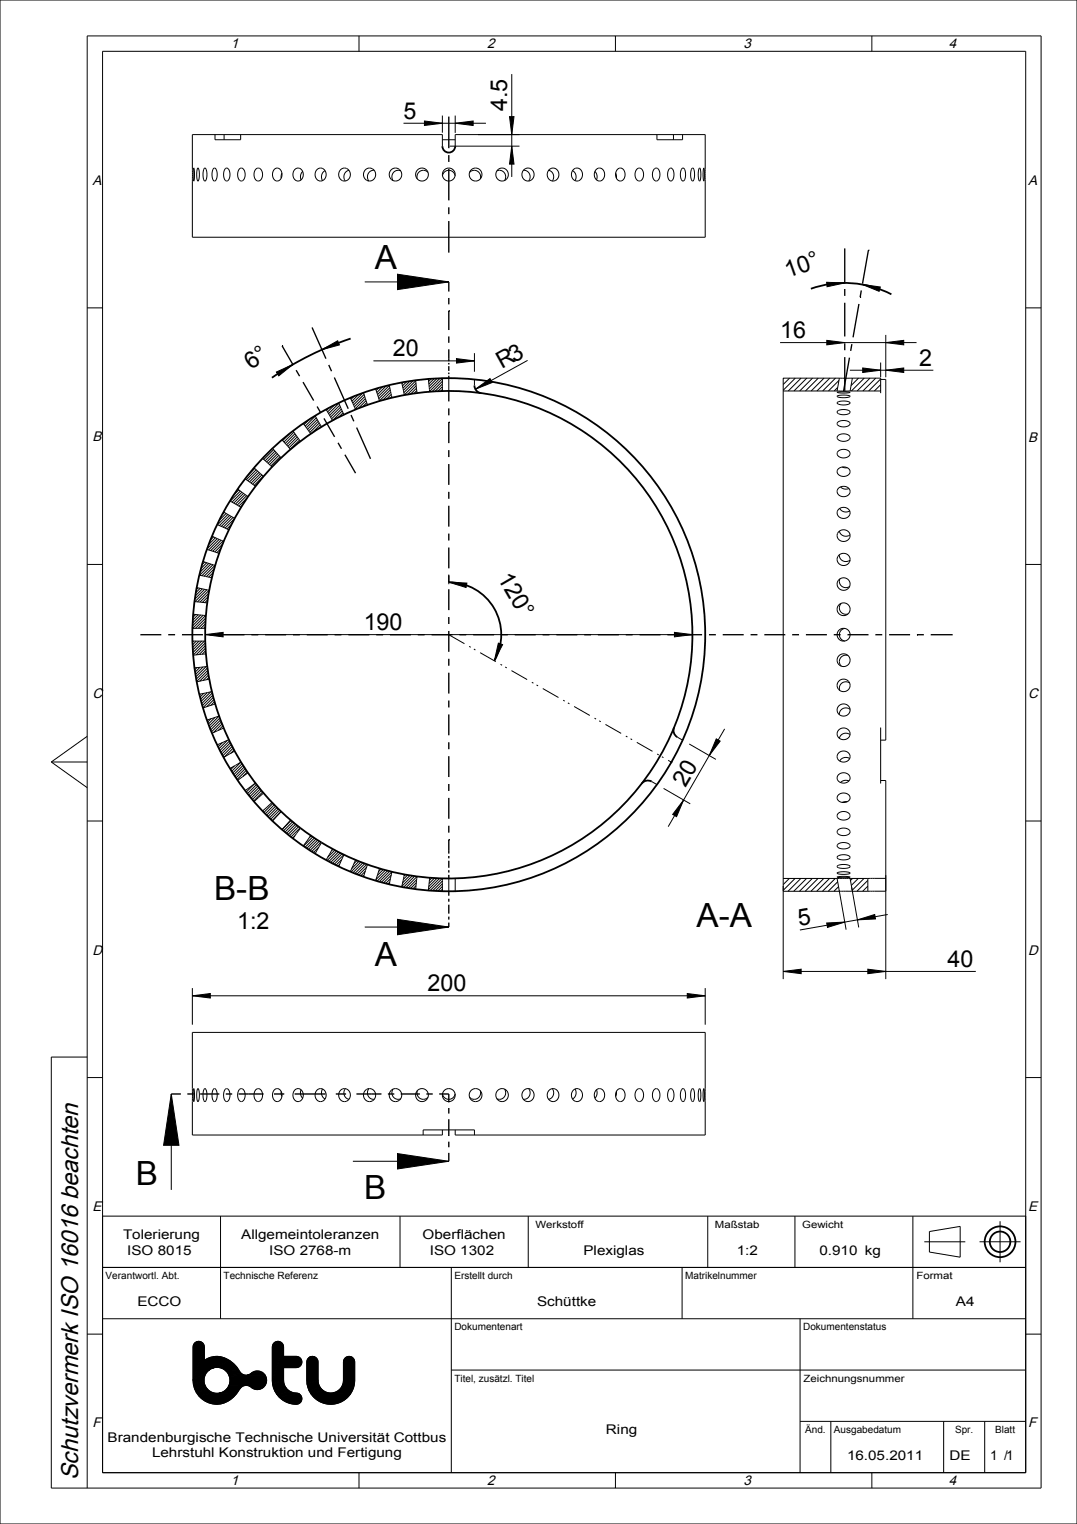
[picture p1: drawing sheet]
<svg xmlns="http://www.w3.org/2000/svg" width="210mm" height="297mm" viewBox="0 0 210 297" stroke-linecap="round" stroke-linejoin="round" font-family="sans-serif">
<g fill="#000">
<path d="M77.5 53.4l10 1.5-10 1.5zM77.5 179.2l10 1.5-10 1.5zM33.4 213.2l1.5 10h-3zM77.5 224.8l10 1.5-10 1.5zM37.9 261.8a1.1 1.1 0 0 1 1.2-.3 1.1 1.1 0 0 1 .7 1l-2.2 6.5v-6.5zM37.6 269l3.3-2.1-.9 1-.2 1.1-2.1 .8zM37.7 269.8l2.1-.8 .2 1.1-2.1 .5zM37.9 270.6l2.1-.5 .5 .6-2.2 .7zM38.3 271.4l2.2-.7 1.1 .7-2.8 .7zM41.2 266.7l3.7-1.5 .7 .6 .9 1.1-2.5 .2a2.53 2.53 0 0 0-2.8-.4zM38.8 272.1l2.8-.7 4.5 .2a4.6 4.6 0 0 1-7.3 .5zM39.8 262.5v2.6a4.2 4.2 0 0 1 5.1 .1l-3.7 1.5-3.6 2.3z"/>
<path d="M44 267.1l2.5-.2 .6 .8-2.5 .2zM44.6 267.9l2.5-.2 .5 .2-2.9 .4zM42.7 271.5l1-.4 .9-1 3.3-.1a1.71 1.71 0 0 0-1.4 1.1l-.4 .5zM44.7 268.3l2.9-.4 4.1 .1a1.82 1.82 0 0 1-.4 2.4 1.82 1.82 0 0 1-2.4-.1l-.9-.3-3.4 .1 .2-.7zM48.9 267.7a1.82 1.82 0 0 1 2.2-.2zM48.2 268l.7-.3 2.2-.2 .6 .5zM53.3 261.8a1.09 1.09 0 0 1 1.8 0zM53.3 261.9l1.8-.1 .2 .7-2.2 6.5v-6.5zM53.2 269.7l2.1-.7 .2 1 .3 .4-2.2 .6zM53.6 271l2.2-.6 1 .9-2.9 .4zM55.3 262.5v1.8h2.5a1.1 1.1 0 0 1 1.1 1.1 1.1 1.1 0 0 1-1.1 1.1h-2.5v2.5l-2.1 .7-.1-.7zM53.9 271.7l2.9-.4 1.6 .4-4 .5z"/>
<path d="M56.4 273.5l2.3-.3-.3 .3a1.49 1.49 0 0 1-1.3 .1zM54.4 272.2l4-.5 .3 .2a1.09 1.09 0 0 1 0 1.3l-2.3 .3a4.7 4.7 0 0 1-2-1.3zM60.3 264.5l.3-.1h.6zM60.3 264.6l.9-.2 .4 .2 .4 .5v3.9l-2.1 .7-.1-4.3 .2-.6zM59.9 269.7l2.1-.7 .2 1 .3 .4-2.2 .6zM60.3 271l2.2-.6 .6 .6-2.5 .6zM60.6 271.6l2.5-.6a2.47 2.47 0 0 0 1.9 .4l3.4 .2a4.7 4.7 0 0 1-7.8 0zM67.4 264.6v-.1a1.09 1.09 0 0 1 1.3 0zM67.4 264.6l1.3-.1 .4 .6 .1 3.9a4.6 4.6 0 0 1-.8 2.6l-3.4-.2a2.48 2.48 0 0 0 2-2.4v-3.6l.2-.6z"/>
</g>
<g fill="none" stroke="#000" stroke-width=".19">
<path d="M0 0h210v297h-210zM20 10h180v277h-180zM70 7v3M120 7v3M170 7v3M37.5 26.2h48.8v2.3M37.8 35.3h.1M37.8 32.7h.1M37.8 32.7l-.1 1.3 .1 1.3M37.8 32.7l.1 1.3-.1 1.3M38.6 35.3h.1M38.6 32.7h.1"/>
<path d="M38.6 32.7a3.5 3.5 0 0 0 0 2.6M38.6 32.7a3.1 3.1 0 0 1 0 2.6M39.8 32.8a.35 .35 0 0 1 .4 .1 .35 .35 0 0 1 .1 .4 1.69 1.69 0 0 1-.4 2 2.77 2.77 0 0 1-.1-2.5zM40 32.7h.1M41.7 32.8a.49 .49 0 0 1 .5 .1 .49 .49 0 0 1 .1 .5v1a.61 .61 0 0 1-.6 .8 2.32 2.32 0 0 1 0-2.4zM41.9 26.2v1h5v-1M43.7 26.2v1M43.9 32.9a.47 .47 0 0 1 .6-.1 .47 .47 0 0 1 .2 .5l.1 .9a.88 .88 0 0 1-.7 1.1 1.88 1.88 0 0 1-.2-2.4zM46.7 32.9a.69 .69 0 0 1 .8 0 .69 .69 0 0 1 .3 .7 1.15 1.15 0 0 1-.9 1.7 1.67 1.67 0 0 1-.2-2.4zM49.9 33a.77 .77 0 0 1 .8-.1 .77 .77 0 0 1 .5 .7 1.1 1.1 0 0 1-1.1 1.6 1.62 1.62 0 0 1-.2-2.2zM53.5 33a.9 .9 0 0 1 1-.1 .9 .9 0 0 1 .5 .9 1.03 1.03 0 0 1-.3 1.1 1.03 1.03 0 0 1-1.1 .2 1.55 1.55 0 0 1-.1-2.1zM55 33.7l-.2 1"/>
<path d="M57.5 33a1.05 1.05 0 0 1 1.3 0 1.05 1.05 0 0 1 .3 1.2 1.02 1.02 0 0 1-1.1 1.1 1.02 1.02 0 0 1-.9-1.3l.1-.6zM59 33.4a1.48 1.48 0 0 0-.3 1.7M61.9 33a1.22 1.22 0 0 1 1.6 .5 1.22 1.22 0 0 1-.5 1.6 1.23 1.23 0 0 1-1.5-.5 1.23 1.23 0 0 1 .4-1.6zM63.4 33.3a1.37 1.37 0 0 0-.5 1.9M66.4 33.1a1.22 1.22 0 0 1 1.9 .6 1.22 1.22 0 0 1-1.3 1.6 1.31 1.31 0 0 1-.6-2.2zM68 33.2a1.3 1.3 0 0 0-.7 2.1M73 33.2a1.27 1.27 0 0 0-1.2 .7 1.27 1.27 0 0 0 .1 1.4M78.1 33.3a1.25 1.25 0 0 0-1.4 .4 1.25 1.25 0 0 0-.1 1.5M83.5 33.6a1.24 1.24 0 0 0-1.6-.2 1.24 1.24 0 0 0-.5 1.5M86.3 27.2h2.5M91.6 33.6a1.25 1.25 0 0 1 1.5-.2 1.25 1.25 0 0 1 .6 1.5M96.9 33.3a1.25 1.25 0 0 1 1.5 .4 1.25 1.25 0 0 1 0 1.5"/>
<path d="M102.1 33.2a1.27 1.27 0 0 1 1.1 .7 1.27 1.27 0 0 1-.1 1.4M107 33.2a1.3 1.3 0 0 1 .7 2.1M107 33.1a1.23 1.23 0 0 1 1.9 .4 1.23 1.23 0 0 1-.7 1.7 1.25 1.25 0 0 1-1.4-.6 1.25 1.25 0 0 1 .2-1.5zM111.6 33.3a1.37 1.37 0 0 1 .5 1.9M111.9 33a1.19 1.19 0 0 1 1.5 .3 1.19 1.19 0 0 1-.1 1.6 1.16 1.16 0 0 1-1.6 0 1.16 1.16 0 0 1-.1-1.6zM116 33.4a1.48 1.48 0 0 1 .3 1.7M116.3 33a1.04 1.04 0 0 1 1.3 0 1.04 1.04 0 0 1 .3 1.2 1.02 1.02 0 0 1-1.1 1.1 1.02 1.02 0 0 1-.9-1.3l.1-.6zM120 33.7l.2 1M120.4 33a.89 .89 0 0 1 1-.1 .89 .89 0 0 1 .5 .9 1.02 1.02 0 0 1-.2 1.1 1.02 1.02 0 0 1-1.2 .2 1.51 1.51 0 0 1-.1-2.1zM124.2 33a.76 .76 0 0 1 .8-.1 .76 .76 0 0 1 .4 .7 1.09 1.09 0 0 1-1 1.6 1.58 1.58 0 0 1-.2-2.2zM127.6 32.9a.68 .68 0 0 1 .8 0 .68 .68 0 0 1 .2 .7l.1 .2a1.09 1.09 0 0 1-.9 1.5 1.63 1.63 0 0 1-.2-2.4zM128.1 26.2v1h5v-1"/>
<path d="M130.5 32.9a.47 .47 0 0 1 .6-.1 .47 .47 0 0 1 .2 .5l.1 .9a.86 .86 0 0 1-.7 1.1 1.81 1.81 0 0 1-.2-2.4zM131.3 26.2v1M133 32.8a.48 .48 0 0 1 .5 .1 .48 .48 0 0 1 .1 .5v1.4a.42 .42 0 0 1-.4 .5 .42 .42 0 0 1-.4-.5l-.1-1.2zM134.9 32.8a.25 .25 0 0 1 .3 0 .25 .25 0 0 1 .1 .3l.1 1.5a.45 .45 0 0 1-.5 .6 2.73 2.73 0 0 1 0-2.4zM135.1 35.3h.1M136.4 32.8a2.9 2.9 0 0 1 0 2.5 3.5 3.5 0 0 1 0-2.5zM136.4 32.7h.1M137.2 32.7l-.1 1.3 .1 1.3M137.2 32.7l.1 1.3-.1 1.3M137.2 32.7h.1M137.2 35.3h.1M137.5 26.2h-48.7v2.3"/>
<path d="M71.1 54.9h16.4M77.5 53.4l10 1.5-10 1.5zM17 60h3M63.6 79.8l1 1.8M64.1 79.5l-.4 .4M65.2 78.9l-1.3 1.4M66.1 78.5l.8 1.9M66.1 78.6l-2 2M66.2 79l-1.9 1.9M66.4 79.3l-1.9 2M66.6 79.7l-2 1.9M68.3 77.5l1 2.3"/>
<path d="M69 77.2l-.6 .6M69.9 76.9l-1.3 1.3M70.7 76.6l-1.9 2M70.9 76.5l.8 2.4M71 76.9l-2.1 2M71.1 77.3l-2 2M71.2 77.7l-1.9 2M71.4 78.1l-1.5 1.5M71.5 78.5l-.8 .8M71.6 78.9v.1M73.2 75.8l.8 2.4M73.9 75.6l-.6 .5"/>
<path d="M74.6 75.4l-1.1 1.1M75.3 75.2l-1.7 1.7M75.9 75.1l.5 2.4M75.9 75.1l-2.2 2.2M76 75.6l-2.1 2.1M76.1 76l-2.1 2.1M76.2 76.4l-1.5 1.6M76.3 76.9l-.9 .9M76.4 77.3l-.3 .3M78.3 74.5l.5 2.5 2.3-2.3M78.7 74.5l-.3 .3M79.3 74.4l-.8 .8"/>
<path d="M79.9 74.3l-1.3 1.3M80.6 74.2l-1.9 1.9M81.1 74.1l.2 2.5M81.1 74.2l-2.3 2.3M81.2 75.2l-1.8 1.7M81.2 75.7l-1.1 1.1M81.3 76.1l-.6 .6M81.3 76.6h.1M83.5 73.9l.3 2.4M83.5 73.9h.1M84.1 73.8l-.5 .5M84.7 73.8l-1.1 1"/>
<path d="M85.2 73.7l-1.5 1.6M85.8 73.7l-2.1 2.1M86.3 74.8l-1.5 1.5M86.3 75.4l-.9 .8M86.3 75.4v.8M86.3 74.3l-2 2M86.3 75.9l-.4 .3M86.3 73.8l-2.5 2.5M86.3 73.7v1.7M87.5 73.7v2.5M92.5 73.9v1.2M152.7 76.2h10.5"/>
<path d="M152.8 73.7l-.1 .1M154 73.7l-1.3 1.2M155.1 73.7l-2.4 2.4M156.2 73.7l-2.5 2.5M157.3 73.7l-2.5 2.5M158.4 73.7l-2.5 2.5M159.6 73.7l-2.5 2.5M160.7 73.7l-2.5 2.5M161.8 73.7l-2.5 2.5M162.9 73.7l-2.5 2.5M163.2 76.2h2.6M163.2 76.5l1.3 .1 1.3-.1"/>
<path d="M163.2 76.5l1.3-.2 1.3 .2M163.2 76.5h.1M163.2 77.2h.1M163.2 77.2a3.5 3.5 0 0 1 2.6 0 2.88 2.88 0 0 1-2.6 0zM163.3 78.4a2.48 2.48 0 0 1 2.5 .1 2.2 2.2 0 0 1-2.6 0zM163.3 75.5l-.6 .7M163.6 74.1l-2.1 2.1M163.7 73.7h2.5M163.7 73.7h-11v100h11M163.7 73.7l-.5 2.5M165.8 78.5h.1M165.8 76.5h.1"/>
<path d="M165.8 76.2h5.9M166.2 73.7h5.5v2.9M166.2 73.7l-.4 2.5M166.3 73.7l-.1 .1M167.4 73.7l-1.5 1.4M168.5 73.7l-2.5 2.5M169.6 73.7l-2.5 2.5M170.8 73.7l-2.5 2.5M171.7 73.9h1v70.3h-1M171.7 75l-1.2 1.2M171.7 76.1l-.1 .1M171.7 73.9l-2.3 2.3"/>
<path d="M200 60h3M43.6 99.8l2.2 1.2M43.8 99.9l-.5 .4M44.8 97.6l1.1 .6M45.9 98.2l1.1 .7M46.3 95.3l2.1 1.5M46.6 95.5l-1 1M46.9 95.7l-2 2M47.2 95.9l-2 2M47.2 98.5l-.3 .3M47.5 96.2l-1.9 1.8M47.8 96.4l-1.9 1.8"/>
<path d="M47.8 93.3l2 1.5M48.1 96.6l-1.8 1.8M48.2 97l-1.6 1.6M49.5 91.2l1.6 1.4M49.7 91.3l-1.5 1.4M50 91.6l-2 1.9M50.2 91.8l-1.9 1.9M50.5 92.1l-1.9 1.8M50.8 92.3l-1.8 1.8M51.1 92.6l-1.8 1.8M51.1 92.6l.3 .2-1.8 1.8M51.2 89.3l1.8 1.7"/>
<path d="M53.1 87.4l1.7 1.8M53.4 87.6l-2 1.9M53.6 87.9l-1.9 1.9M53.9 88.2l-1.9 1.8M54.1 88.5l-1.8 1.8M54.4 88.7l-1.8 1.8M54.6 89l-1.8 1.8M55 85.7l1.1 1.3M56.1 87l.5 .6M56.5 84.4l-1.4 1.5M57.1 84l1.5 2M57.3 84.2l-1.9 1.9"/>
<path d="M57.5 84.5l-1.9 1.9M57.7 84.8l-1.8 1.9M58 85.1l-1.9 1.9M58.2 85.4l-1.8 1.9M58.4 85.7l-1.8 1.8M59.1 82.5l1.5 2.1M60.3 81.8l-1 .9M61.4 81l.6 1.1M61.5 81.1l-2 2M61.7 81.4l-2 2M61.9 81.8l-1.9 1.9M62 82.1l.7 1.1"/>
<path d="M62.1 82.1l-1.9 1.9M62.2 82.4l-1.8 1.9M62.4 82.8l-1.6 1.6M62.6 83.1l-.3 .3M64.6 81.6l.2 .4M66.7 80.1l-1.8 1.8M66.9 80.4l-.9 1M66.9 80.4l.1 .4M163.2 80.3h.1M163.3 80.1a2.03 2.03 0 0 1 2.5 .2 1.87 1.87 0 0 1-2.6 .1zM163.4 84.9a1.68 1.68 0 0 1 2.3 .3 .98 .98 0 0 1-1.2 .8 .91 .91 0 0 1-1.2-1zM163.4 82.3a1.89 1.89 0 0 1 2.3 .2 .96 .96 0 0 1-1.2 .7h-.2a.88 .88 0 0 1-1.1-.7z"/>
<path d="M163.5 95.2a1.26 1.26 0 0 1 1.4-.4 1.26 1.26 0 0 1 .8 1.3 1.28 1.28 0 0 1-1.4 .7 1.28 1.28 0 0 1-1-1.3zM163.5 87.9a1.46 1.46 0 0 1 2.3 .5 1.37 1.37 0 0 1-1.3 .8 1.37 1.37 0 0 1-1.3-.8zM163.6 99.2a1.2 1.2 0 0 1 1.6-.2 1.2 1.2 0 0 1 .3 1.6 1.21 1.21 0 0 1-1.6 .3 1.21 1.21 0 0 1-.4-1.6zM163.7 99.1a1.35 1.35 0 0 0 2 .5M163.9 94.9a1.45 1.45 0 0 0 1.6 .3M164.2 91l1 .2M165.8 91.9a1.33 1.33 0 0 1-1.3 1 1.33 1.33 0 0 1-1.3-1 1.33 1.33 0 0 1 1.3-.9 1.33 1.33 0 0 1 1.3 .9M17 110h3M37.7 119.7l2.5 .3M37.7 119.7h.1M37.9 117.2l2.5 .3M38.2 119.8l-.6 .5"/>
<path d="M38.4 114.5l2.4 .5-2.3 2.3M38.6 114.6l-.3 .3M38.6 119.8l-1 1.1M38.9 112.1l2.4 .5M39 114.7l-.8 .8M39.1 119.9l-1.5 1.5M39.5 114.8l-1.4 1.3M39.6 109.4l2.4 .8M39.6 119.9l-2.1 2.1M39.9 114.9l-1.9 1.9M39.9 109.5l-.5 .5M40.1 119.9l-2.5 2.6"/>
<path d="M40.3 109.7l-1.1 1.1M40.3 114.9l-2.3 2.4M40.3 107.1l2.4 .8M40.4 117.5h.1M40.5 116.9l-.6 .5M40.6 116.3l-1.1 1.1M40.7 115.6l-1.7 1.7M40.7 109.8l-1.7 1.7M41.1 109.9l-2.2 2.2M41.3 104.5l2.3 1M41.4 112.3l-.3 .3M41.5 110.1l-2.1 2.1"/>
<path d="M41.6 111.6l-.9 .9M41.6 104.6l-.6 .6M41.8 110.8l-1.5 1.6M41.9 110.2l-2.1 2.1M42 104.8l-1.3 1.3M42.3 102.2l1.6 .7M42.4 105l-2 1.9M42.7 105.1l-2 2.1M42.8 107.7l-.1 .1M43.1 106.9l-.8 .8M43.1 105.3l-2 2M43.4 106l-1.5 1.6"/>
<path d="M43.5 105.4l-2 2M43.9 102.9l.4 .2M44.1 100.1l-1.3 1.3M44.3 103.1l.3 .2M44.4 100.3l-2 2M44.7 103.2l-.1 .1M44.8 100.5l-2 1.9M45.1 100.6l-1.9 2M45.2 102.2l-.9 .9M45.4 100.8l-1.9 1.9M45.8 101.1l-1.9 1.8M163.6 103.6a1.2 1.2 0 0 1 1.8 0 1.2 1.2 0 0 1-.3 1.8 1.18 1.18 0 0 1-1.6-.3 1.18 1.18 0 0 1 .1-1.5z"/>
<path d="M163.7 108.1a1.26 1.26 0 0 0 .7 1.2 1.26 1.26 0 0 0 1.3-.1M163.7 103.5a1.29 1.29 0 0 0 2 .7M163.8 112.8a1.25 1.25 0 0 0 .3 1.5 1.25 1.25 0 0 0 1.6 0M164 117.6a1.25 1.25 0 0 0-.1 1.5 1.25 1.25 0 0 0 1.4 .6M200 110h3M37.8 124.9l-.3 .3M38.3 124.9l-.8 .8M38.4 130.1l-.4 .4M38.8 124.9l-1.2 1.3M39 130.1l-1 .9M39.1 135.3l-.2 .1M39.2 122.4l-1.7 .1"/>
<path d="M39.2 122.4l.8 .1M39.3 124.9l-1.7 1.8M39.6 130l-1.5 1.5M39.6 130l-1.7 .1M39.7 135.1l-.7 .7M39.9 124.9l-2.3 2.3M40 124.9h-2.5M40 122.1l-.3 .4M40 125.3l-2.3 2.4M40.1 125.8l-1.9 1.8M40.1 121.6l-.9 .8M40.1 126.3l-1.3 1.3"/>
<path d="M40.1 121l-1.5 1.4M40.1 126.8l-.7 .7M40.1 120.4l-2 2.1M40.1 127.3l-.1 .1M40.2 127.4l-2.5 .3M40.2 129.9l-2 2M40.4 135l-1.3 1.3M40.4 129.9l-.8 .1M40.5 130.2l-2.2 2.2M40.5 130.6l-2.2 2.2M40.6 131.1l-1.7 1.6M40.7 131.5l-1.1 1.1"/>
<path d="M40.7 132l-.4 .5M40.8 132.4l-2.4 .5M41.1 134.8l-1.9 1.9M41.3 134.8l-2.4 .5M41.4 135.1l-2.1 2M41.5 135.5l-2 2M41.6 135.9l-2 2M41.7 136.3l-1.4 1.4M41.8 136.7l-.7 .8M41.9 139.8l-1.3 1.3M41.9 139.8l.8-.3-1.9 2M41.9 139.8l-1.5 .5"/>
<path d="M42 137.1l-.1 .1M42 137.2l-2.4 .8M42.9 139.9l-2 2M165.3 127.7a1.25 1.25 0 0 0-1.4 .6 1.25 1.25 0 0 0 .1 1.5M165.7 133.1a1.25 1.25 0 0 0-1.5 0 1.25 1.25 0 0 0-.4 1.5M165.7 138.2a1.26 1.26 0 0 0-1.3-.1 1.26 1.26 0 0 0-.7 1.2M10 148.5l7 5M10 148.5h7M17 143.5l-7 5M41.1 140.1l-.6 .6M42.5 145.1l-.1 .1M43 140.3l-1.9 1.9"/>
<path d="M43.2 140.7l-2 1.9M43.3 141.1l-1.7 1.7M43.4 144.7l-.9 .9M43.5 141.5l-.9 .8M43.6 141.8l-.1 .1M43.6 141.9l-2.3 1M44.4 144.3l-1.7 1.6M44.6 144.1l-2.3 1.1M44.8 144.4l-1.9 1.9M44.9 144.7l-1.8 1.9M45.1 145.1l-1.9 1.9M45.3 145.5l-1.9 1.8"/>
<path d="M45.5 145.8l-1.8 1.8M45.6 146.1l-.6 .7M45.7 149.3l-.7 .7M45.8 146.4l-2.2 1.2M47 148.5l-1.8 1.8M47 148.5l-2.2 1.3M47.2 148.8l-1.8 1.8M47.4 149.2l-1.8 1.8M47.6 149.5l-1.8 1.8M47.8 149.8l-1.8 1.8M48 150.1l-1.8 1.8M48.2 150.4l-.9 .9"/>
<path d="M48.4 150.6l-2.1 1.5M49.7 152.7l-1.7 1.7M49.8 152.6l-2 1.5M50 152.9l-1.7 1.8M50.3 153.2l-1.8 1.8M50.5 153.5l-1.8 1.7M50.7 153.8l-1.7 1.7M51 154.1l-1.8 1.7M51.2 154.3l-1.8 1.8M51.3 157.9l-.1 .2M51.4 154.6l-1.9 1.6M53 156.4l-1.8 1.7"/>
<path d="M53.2 156.6l-1.7 1.7M53.5 156.8l-1.8 1.8M53.7 157.1l-1.7 1.8M54 157.4l-1.8 1.7M54.3 157.6l-1.8 1.8M54.5 157.9l-1.7 1.8M54.8 158.2l-1.8 1.7M54.8 158.2l-1.7 1.8M56.6 159.8l-1.6 1.9M56.8 159.9l-1.8 1.8M127.1 152.3l1 .6M130.7 148.4l.4 .3"/>
<path d="M131.1 148.4l-.4 .3M132.1 143.6l1 .6M163.5 158.5a1.44 1.44 0 0 1 2.3 .5 1.39 1.39 0 0 1-1.3 .8 1.39 1.39 0 0 1-1.3-.8zM163.5 154.9a1.31 1.31 0 0 1 1.3-.4 1.31 1.31 0 0 1 .9 1.1 1.36 1.36 0 0 1-1.3 .8 1.36 1.36 0 0 1-1.2-.9zM163.5 151a1.26 1.26 0 0 1 1.4-.4 1.26 1.26 0 0 1 .8 1.3 1.3 1.3 0 0 1-1.4 .7 1.3 1.3 0 0 1-1.1-1.1zM163.6 142.2a1.19 1.19 0 0 1 1.8 0 1.19 1.19 0 0 1-.3 1.8 1.18 1.18 0 0 1-1.6-.2 1.18 1.18 0 0 1 .1-1.6zM163.6 146.7a1.18 1.18 0 0 1 1.7-.2 1.18 1.18 0 0 1 .1 1.7 1.2 1.2 0 0 1-1.6 .2 1.2 1.2 0 0 1-.3-1.6zM165.2 156.2l-1 .2M165.5 152.2a1.46 1.46 0 0 0-1.6 .3M165.7 147.8a1.36 1.36 0 0 0-2 .5M165.7 143.2a1.3 1.3 0 0 0-2 .7M171.7 152.1h1v21.6h-3.5"/>
<path d="M171.7 141.8v10.9M17 160h3M57.1 160.1l-1.8 1.8M57.3 160.4l-1.7 1.8M57.5 162.9l-.5 .4M57.6 160.6l-1.7 1.8M57.9 160.9l-1.7 1.7M58.2 161.1l-1.8 1.8M58.5 161.3l-1.8 1.8M58.6 161.4l-1.5 2M60.6 162.8l-1.5 2.1M60.7 162.9l-.4 .3"/>
<path d="M61 163.1l-1.8 1.8M61.3 163.3l-1.8 1.8M61.5 166.3l-.1 .1M61.6 163.5l-1.8 1.8M61.9 163.7l-1.8 1.8M62.2 165.1l-1.1 1.1M62.3 163.9l-1.8 1.8M62.6 164.1l-1.8 1.9M62.7 164.2l-1.3 2.2M64.6 165.8l-1 1.8M64.8 165.4l-.2 .4M64.9 165.5l-.3 .3"/>
<path d="M65.3 165.7l-1.4 1.3M65.6 165.9l-1.8 1.8M66 166l-1.9 1.9M66.2 168.4l-.3 .4M66.3 166.2l-1.8 1.9M66.6 167.5l-1.1 1.1M66.7 166.4l-1.9 1.9M67 166.6l-1.8 1.8M67.1 166.6l-1 2.3M69.3 167.6l-1 2.3M69.6 167.7l-.6 .6M70 167.8l-1.4 1.5"/>
<path d="M70.4 168l-1.9 1.9M70.8 168.1l-2 2M71 170.6l-.3 .2M71.1 168.3l-1.9 1.9M71.2 169.8l-.8 .9M71.5 169l-1.5 1.5M71.5 168.4l-1.9 2M71.7 168.5l-.8 2.4M74 169.2l-.8 2.4M74.3 169.3l-.5 .5M74.4 171.9l2-2-.5 2.4M74.7 169.4l-1.1 1.2"/>
<path d="M75.2 169.6l-1.9 1.8M75.6 169.7l-2.1 2M76 171.9l-.4 .4M76 169.8l-2 2M76.1 171.2l-.9 1M76.3 170.6l-1.5 1.5M77.5 179.2l10 1.5-10 1.5zM78.8 170.4l-.5 2.4M79.1 170.4l-.3 .3M79.1 173l2.2-2.2-.2 2.5M79.5 170.5l-.8 .9M80 170.6l-1.5 1.4"/>
<path d="M80.4 170.7l-2.1 2M80.9 170.7l-2.2 2.2M81.1 173.2l-.1 .1M81.1 172.6l-.6 .6M81.2 172l-1.1 1.1M81.2 171.4l-1.6 1.7M83.8 171l-.3 2.5M84.2 171.1l-.5 .5M84.7 171.1l-1 1.1M85.2 171.1l-1.6 1.7M85.7 171.2l-2.2 2.2M86.3 171.2l-2.4 2.4"/>
<path d="M86.3 172.2l-1.4 1.4M86.3 172.8l-.9 .8M86.3 171.7l-1.9 1.9M86.3 173.3l-.4 .4M86.3 171.2v2.5M87.5 171.2v2.5M88.8 171.2v2.5M152.7 171.2h10.5M152.8 171.2l-.1 .1M153.9 171.2l-1.2 1.2M155 171.2l-2.3 2.3M156.1 171.2l-2.5 2.5"/>
<path d="M157.3 171.2l-2.5 2.5M158.4 171.2l-2.5 2.5M159.5 171.2l-2.5 2.5M160.6 171.2l-2.5 2.5M161.7 171.2l-2.5 2.5M162.9 171.2l-2.5 2.5M163.2 171.2l.5 2.5M163.2 170.9h.1M163.2 170.2h.1M163.2 171.2h2.6M163.2 170.1a2.91 2.91 0 0 1 2.5 .1 3.2 3.2 0 0 1-2.5-.1zM163.3 168.8a2.38 2.38 0 0 1 2.5 .1 2.36 2.36 0 0 1-2.6 0z"/>
<path d="M163.3 166.9a1.93 1.93 0 0 1 2.5 .2 1.88 1.88 0 0 1-2.6 0zM163.3 171.8l-1.8 1.9M163.4 161.8a1.52 1.52 0 0 1 2.4 .3 1.48 1.48 0 0 1-2.6 0zM163.4 164.5a1.67 1.67 0 0 1 2.4 .3 1.62 1.62 0 0 1-2.6 0zM163.5 172.8l-.9 .9M163.7 173.7h2.5M165.8 168.8v.1M165.8 170.9l-1.3-.1-1.3 .1M165.8 170.9h.1M165.8 171.2l.4 2.5M165.8 171.2h3.4M165.8 170.9l-1.3 .1-1.3-.1"/>
<path d="M166.2 173.7h3M166.2 171.2l-.4 .4M167.3 171.2l-1.3 1.3M168.5 171.2l-2.3 2.3M169.2 171.6l-2.1 2.1M169.2 172.7l-1 1M169.2 171.2v2.5M172.7 171.2h-3.5M200 160h3M71.1 180.7h16.4M17 210h3M17 206h-7v84h193v-283h-186v283"/>
<path d="M33.4 213.2l1.5 10h-3zM33.4 213.2v18.7M37.8 212.1l-.1 1.3 .1 1.3M37.8 212.1l.1 1.3-.1 1.3M37.8 212.1h.1M37.8 214.7h.1M38.6 212.1a3.5 3.5 0 0 0 0 2.6M38.6 212.1a3.1 3.1 0 0 1 0 2.6M38.6 212.1h.1M38.6 214.7h.1M39.8 212.2a.26 .26 0 0 1 .3 0 .26 .26 0 0 1 .1 .3l.1 1.5a.47 .47 0 0 1-.5 .6 2.99 2.99 0 0 1 0-2.4zM40 214.7h.1"/>
<path d="M41.7 212.2a.49 .49 0 0 1 .5 .1 .49 .49 0 0 1 .1 .5l-.1 1.4a.42 .42 0 0 1-.4 .5 .42 .42 0 0 1-.4-.5v-1.2zM43.9 212.3a.47 .47 0 0 1 .6-.1 .47 .47 0 0 1 .2 .5l.1 .9a.88 .88 0 0 1-.7 1.1 1.89 1.89 0 0 1-.2-2.4zM46.7 212.3a.69 .69 0 0 1 .8 0 .69 .69 0 0 1 .3 .7 1.16 1.16 0 0 1-.9 1.7 1.67 1.67 0 0 1-.2-2.4zM49.9 212.4a.77 .77 0 0 1 .8-.1 .77 .77 0 0 1 .5 .7 1.1 1.1 0 0 1-1.1 1.6 1.62 1.62 0 0 1-.2-2.2zM53.5 212.4a.9 .9 0 0 1 1-.1 .9 .9 0 0 1 .5 .9 1.03 1.03 0 0 1-.3 1.1 1.03 1.03 0 0 1-1.1 .2 1.55 1.55 0 0 1-.1-2.1zM54.8 212.7l.2 1M57.5 212.4a1.05 1.05 0 0 1 1.3 0 1.05 1.05 0 0 1 .3 1.2 1.02 1.02 0 0 1-1.1 1.1 1.02 1.02 0 0 1-.9-1.3l.1-.6zM58.7 212.4a1.5 1.5 0 0 0 .3 1.6M61.9 212.4a1.22 1.22 0 0 1 1.7 .6 1.22 1.22 0 0 1-.8 1.6 1.25 1.25 0 0 1-1.3-.7 1.25 1.25 0 0 1 .4-1.5zM62.9 212.2a1.37 1.37 0 0 0 .5 2M66.4 212.5a1.22 1.22 0 0 1 1.9 .5 1.22 1.22 0 0 1-1.1 1.7 1.29 1.29 0 0 1-1.1-.9 1.29 1.29 0 0 1 .3-1.3zM67.3 212.2a1.31 1.31 0 0 0 .7 2"/>
<path d="M71.9 212.2a1.27 1.27 0 0 0-.1 1.3 1.27 1.27 0 0 0 1.2 .7M76.6 212.3a1.25 1.25 0 0 0 .1 1.5 1.25 1.25 0 0 0 1.4 .3M81.4 212.6a1.25 1.25 0 0 0 .5 1.4 1.25 1.25 0 0 0 1.5-.1M93.7 212.6a1.24 1.24 0 0 1-.6 1.5 1.24 1.24 0 0 1-1.5-.3M98.4 212.3a1.25 1.25 0 0 1-.1 1.5 1.25 1.25 0 0 1-1.4 .3M103.1 212.2a1.27 1.27 0 0 1 .1 1.3 1.27 1.27 0 0 1-1.1 .7M107 212.5a1.22 1.22 0 0 1 2 .6 1.22 1.22 0 0 1-1.3 1.6 1.3 1.3 0 0 1-.7-2.2zM107.7 212.2a1.31 1.31 0 0 1-.7 2M111.9 212.4a1.19 1.19 0 0 1 1.5 .3 1.19 1.19 0 0 1-.1 1.6 1.18 1.18 0 0 1-1.7-.1 1.18 1.18 0 0 1 .1-1.7zM112.1 212.2a1.38 1.38 0 0 1-.5 2M116.3 212.4a1.04 1.04 0 0 1 1.3 0 1.04 1.04 0 0 1 .3 1.2 1.02 1.02 0 0 1-1.1 1.1 1.02 1.02 0 0 1-.9-1.3l.1-.6zM116.3 212.4a1.5 1.5 0 0 1-.3 1.6"/>
<path d="M120.2 212.7l-.2 1M120.4 212.4a.89 .89 0 0 1 1-.1 .89 .89 0 0 1 .5 .9 1.02 1.02 0 0 1-.2 1.1 1.02 1.02 0 0 1-1.2 .2 1.51 1.51 0 0 1-.1-2.1zM124.2 212.4a.76 .76 0 0 1 .8-.1 .76 .76 0 0 1 .4 .7 1.09 1.09 0 0 1-1 1.6 1.58 1.58 0 0 1-.2-2.2zM127.6 212.3a.68 .68 0 0 1 .8 0 .68 .68 0 0 1 .2 .7l.1 .2a1.09 1.09 0 0 1-.9 1.5 1.63 1.63 0 0 1-.2-2.4zM130.5 212.3a.47 .47 0 0 1 .6-.1 .47 .47 0 0 1 .2 .5l.1 .9a.86 .86 0 0 1-.7 1.1 1.81 1.81 0 0 1-.2-2.4zM133 212.2a.48 .48 0 0 1 .5 .1 .48 .48 0 0 1 .1 .5l.1 1a.67 .67 0 0 1-.6 .9 2.06 2.06 0 0 1-.1-2.5zM134.9 212.2a.33 .33 0 0 1 .4 .1 .33 .33 0 0 1 .1 .4v1.5a.34 .34 0 0 1-.1 .3 .34 .34 0 0 1-.4 .1 2.73 2.73 0 0 1 0-2.4zM135.1 212.1h.1M136.4 212.2a2.86 2.86 0 0 1 0 2.5 3.5 3.5 0 0 1 0-2.5zM136.4 214.7h.1M137.2 214.7h.1M137.2 212.1h.1"/>
<path d="M137.2 212.1l-.1 1.3 .1 1.3M137.2 212.1l.1 1.3-.1 1.3M200 210h3M20 237h180M43 237v20M68.8 226.3h18.7M77.5 224.8l10 1.5-10 1.5zM78 237v10M82.5 221.2v-1h10v1M86.3 220.2v1h-48.8M88.8 220.2v1h48.7M103 237v10"/>
<path d="M138 237v10M155 237v10M178 237v20M195 238v8M20 247h180M20 257h180M88 247v40M133 247v10M156 257v30M180.2 242h8M181.2 240l6-1v6l-6-1zM191 242h8"/>
<path d="M17 260h3M37.6 269l3.3-2.1-.9 1-.2 1.1-2.1 .8zM37.7 269.8l2.1-.8 .2 1.1-2.1 .5zM37.9 261.8a1.1 1.1 0 0 1 1.2-.3 1.1 1.1 0 0 1 .7 1l-2.2 6.5v-6.5zM37.9 270.6l2.1-.5 .5 .6-2.2 .7zM37.9 261.7a1.1 1.1 0 0 1 1.2-.2 1.1 1.1 0 0 1 .7 1v2.6a4.8 4.8 0 0 1 7 2.2 1.54 1.54 0 0 0 2.4 .1 1.84 1.84 0 0 1 2.5 .6 1.84 1.84 0 0 1-.5 2.5 1.84 1.84 0 0 1-2.5-.3 1.59 1.59 0 0 0-2.2 .9 4.7 4.7 0 0 1-5.3 2.4 4.7 4.7 0 0 1-3.6-4.5v-6.5zM38.3 271.4l2.2-.7 1.1 .7-2.8 .7zM38.8 272.1l2.8-.7 4.5 .2a4.6 4.6 0 0 1-7.3 .5zM39.8 262.5v2.6a4.2 4.2 0 0 1 5.1 .1l-3.7 1.5-3.6 2.3zM41.2 266.7l3.7-1.5 .7 .6 .9 1.1-2.5 .2a2.53 2.53 0 0 0-2.8-.4zM42.7 271.5l1-.4 .9-1 3.3-.1a1.71 1.71 0 0 0-1.4 1.1l-.4 .5zM44 267.1l2.5-.2 .6 .8-2.5 .2z"/>
<path d="M44.6 267.9l2.5-.2 .5 .2-2.9 .4zM44.7 268.3l2.9-.4 4.1 .1a1.82 1.82 0 0 1-.4 2.4 1.82 1.82 0 0 1-2.4-.1l-.9-.3-3.4 .1 .2-.7zM48.2 268l.7-.3 2.2-.2 .6 .5zM48.9 267.7a1.82 1.82 0 0 1 2.2-.2zM53.2 269.7l2.1-.7 .2 1 .3 .4-2.2 .6zM53.3 261.9l1.8-.1 .2 .7-2.2 6.5v-6.5zM53.3 261.8a1.09 1.09 0 0 1 1.8 0zM53.4 261.7a1.09 1.09 0 0 1 1.2-.2 1.09 1.09 0 0 1 .7 1v1.8h2.5a1.1 1.1 0 0 1 1.1 1.1 1.1 1.1 0 0 1-1.1 1.1h-2.5v2.5a2.66 2.66 0 0 0 2.9 2.6 1.13 1.13 0 0 1 .6 1.4 1.13 1.13 0 0 1-1.5 .6 4.7 4.7 0 0 1-4.2-4.6v-6.5zM53.6 271l2.2-.6 1 .9-2.9 .4zM53.9 271.7l2.9-.4 1.6 .4-4 .5zM54.4 272.2l4-.5 .3 .2a1.09 1.09 0 0 1 0 1.3l-2.3 .3a4.7 4.7 0 0 1-2-1.3zM55.3 262.5v1.8h2.5a1.1 1.1 0 0 1 1.1 1.1 1.1 1.1 0 0 1-1.1 1.1h-2.5v2.5l-2.1 .7-.1-.7z"/>
<path d="M56.4 273.5l2.3-.3-.3 .3a1.49 1.49 0 0 1-1.3 .1zM59.9 269.7l2.1-.7 .2 1 .3 .4-2.2 .6zM60.1 264.7a1.09 1.09 0 0 1 1.2-.3 1.09 1.09 0 0 1 .7 1v3.6a2.48 2.48 0 0 0 2.5 2.5 2.48 2.48 0 0 0 2.5-2.5v-3.6a1.1 1.1 0 0 1 1.1-1.1 1.1 1.1 0 0 1 1.1 1.1v3.6a4.7 4.7 0 0 1-4.7 4.7 4.7 4.7 0 0 1-4.7-4.7v-3.7zM60.3 264.6l.9-.2 .4 .2 .4 .5v3.9l-2.1 .7-.1-4.3 .2-.6zM60.3 271l2.2-.6 .6 .6-2.5 .6zM60.3 264.5l.3-.1h.6zM60.6 271.6l2.5-.6a2.47 2.47 0 0 0 1.9 .4l3.4 .2a4.7 4.7 0 0 1-7.8 0zM67.4 264.6l1.3-.1 .4 .6 .1 3.9a4.6 4.6 0 0 1-.8 2.6l-3.4-.2a2.48 2.48 0 0 0 2-2.4v-3.6l.2-.6zM67.4 264.6v-.1a1.09 1.09 0 0 1 1.3 0zM88 267h112M156 277h44M162 277v10"/>
<path d="M184 277v10M192 277v10M200 260h3M70 287v3M120 287v3M170 287v3"/>
<circle cx="72" cy="34" r="1.23"/>
<circle cx="77.1" cy="34" r="1.25"/>
<circle cx="82.3" cy="34" r="1.26"/>
<circle cx="92.7" cy="34" r="1.26"/>
<circle cx="97.9" cy="34" r="1.25"/>
<circle cx="102.9" cy="34.1" r="1.23"/>
<circle cx="164.5" cy="109" r="1.23"/>
<circle cx="164.5" cy="113.8" r="1.25"/>
<circle cx="164.5" cy="118.7" r="1.26"/>
<circle cx="164.5" cy="138.4" r="1.23"/>
<circle cx="164.5" cy="133.6" r="1.25"/>
<circle cx="164.5" cy="128.7" r="1.26"/>
<circle cx="72" cy="213.4" r="1.23"/>
<circle cx="77.1" cy="213.4" r="1.25"/>
<circle cx="82.3" cy="213.4" r="1.26"/>
<circle cx="92.7" cy="213.4" r="1.26"/>
<circle cx="97.9" cy="213.4" r="1.25"/>
<circle cx="102.9" cy="213.4" r="1.23"/>
<circle cx="42.3" cy="269" r="2.53"/>
</g>
<path d="M87.5 123.7l43.4 24.8" fill="none" stroke="#000" stroke-width=".19" stroke-dasharray="3.5 1.1 .4 .7 .4 1.1" stroke-linecap="butt"/>
<g fill="none" stroke="#000" stroke-width=".26">
<path d="M87.5 54.9v1.9M87.5 58.1v1.2M55 67.4h.1M55 67.4l2.1 3.6M57.7 72.1l.7 1.2M59.1 74.5l2.1 3.6M60.8 63.8l2.8 6.1M61.8 79.2l.7 1.2M64.1 71.1l.5 1.2M65.2 73.6l2.7 6.1M87.5 60.6h.1M87.5 60.6v3.7"/>
<path d="M87.5 65.6v1.2M87.5 68.1v2.3M87.5 70.7v.3M87.5 71.3v1M87.5 72.6v.3M87.5 73.2v.5M87.5 76.2v2M87.5 79.6v1.3M63.2 81.5l2 3.6M65.9 86.3l.7 1.2M67.3 88.6l2 3.6M68.4 80.9l.6 1.2"/>
<path d="M69.5 83.3l2.7 6.1M87.5 82.3h.1M87.5 82.3v4.1M87.5 87.7v1.4M87.5 90.4v4.1M87.5 95.9v1.3M87.5 98.6v4M87.5 104v1.3M87.5 106.7v4.1M87.5 112.1v1.4M87.5 114.8v4.1M87.5 120.3v1.3"/>
<path d="M87.5 123v4M87.5 128.4v1.3M87.5 131.1v4.1M87.5 136.5v1.4M87.5 139.2v4.1M87.5 144.7v1.3M87.5 147.4v4M87.5 152.8v1.3M87.5 155.5v4.1M87.5 163.6h.1M87.5 160.9v1.4M87.5 163.6v2.8"/>
<path d="M87.5 166.8v.5M87.5 167.7v1.4M87.5 169.6v.4M87.5 170.5v.7M87.5 173.7v.9M87.5 175.1v.6M87.5 176.3v1.8M87.5 178.6v.6M87.5 179.8v.9M33.4 213.2h1.9M36.5 213.2h1.3M39 213.2h3.8"/>
<path d="M44 213.2h1.3M46.5 213.2h4.9M53.4 213.2h2M57.4 213.2h6.1M65.5 213.2h2M69.5 213.2h4.9M75.6 213.2h1.3M78.1 213.2h3.8M83.1 213.2h1.3M85.6 213.2h1.9v1.6M87.5 215.9v1.1M87.5 218.1v3.3"/>
<path d="M87.5 222.5v1.1M87.5 224.7v1.6"/>
</g>
<g fill="none" stroke="#000" stroke-width=".35">
<path d="M86.3 28.5a1.25 1.25 0 0 0 1.2 1.2 1.25 1.25 0 0 0 1.3-1.2M92.5 75.1a1.5 1.5 0 0 0 1.3 1.5M127.1 152.3a1.5 1.5 0 0 0-2 .4M131.4 141.8a1.5 1.5 0 0 0 .7 1.8M58.6 161.4a47.5 47.5 0 0 1 9.2-80.9 47.5 47.5 0 0 1 67.1 46.1 47.5 47.5 0 0 1-72.2 37.6M58.6 161.4l4.1 2.8"/>
<circle cx="87.5" cy="123.7" r="50"/>
<circle cx="195" cy="242" r="3"/>
<circle cx="195" cy="242" r="2"/>
</g>
<!-- layer: ACHSEN -->
<g fill="none" stroke="#000" stroke-width=".19">
<path d="M37.5 26.2v20h100v-20M86.3 34.2a1.25 1.25 0 0 1 1.2-1 1.25 1.25 0 0 1 1.2 1M164.7 122.5a1.25 1.25 0 0 0-1 1.2 1.25 1.25 0 0 0 1 1.2M86.3 213.2a1.25 1.25 0 0 0 1.2 1 1.25 1.25 0 0 0 1.2-1M37.5 221.2v-20h100v20"/>
<circle cx="87.5" cy="34" r="1.26"/>
<circle cx="164.5" cy="123.7" r="1.26"/>
<circle cx="87.5" cy="213.4" r="1.26"/>
</g>
<path d="M164.7 48.4v6.6M164.7 56.3v1.4M164.7 59v6.6M167.5 59.2l-1.2 6.5M167.7 57.9h.1M167.9 56.6l-.2 1.3M169.3 48.8h.1M169.3 48.8l-1.1 6.5M164.7 66.9v1.4M164.7 69.6v6.6M165.6 69.7l-1.1 6.5M166.1 67.1l-.2 1.3" fill="none" stroke="#000" stroke-width=".26"/>
<!-- layer: MASS -->
<g fill="#000">
<path d="M82.8 23.6l3.5 .4-3.5 .5zM88.8 24l3.5-.4v.9zM99.3 22.7h.9l-.4 3.5zM99.8 28.5l.4 3.5h-.9zM161.2 55l3.5 .1-3.4 .8zM168.2 55.4l3.4 .5-.2 .9zM53.9 72.5l3.2-1.5-2.7 2.2zM62.8 68.1l3-1.7 .4 .8zM89 69.9l3.5 .4-3.5 .5zM92.7 75.9l2.8-2.1 .5 .7zM161.2 66.3l3.5 .5-3.5 .4zM168.2 71.7l3.5 .4-3.5 .5z"/>
<path d="M172.7 72.1l3.5-.4v.9zM172.7 66.8l3.5-.5v.9zM87.5 113.5l3.5 .1-.1 .9zM40 123.7l3.5-.5v.9zM97.2 125.3l.8 .3-1.6 3.2zM131.5 123.2l3.5 .5-3.5 .4zM133.3 155.9l-1.4 3.3-.7-.5zM139.7 144l.7 .4-2.1 2.8zM161.2 179.9l3.5-.2-3.3 1zM167.2 179.3l3.4-1.1 .1 .9zM37.5 194.1l3.5-.5v.9zM134 193.6l3.5 .5-3.5 .4z"/>
<path d="M152.7 189.3l3.5-.4v.9zM169.2 188.9l3.5 .4-3.5 .5z"/>
</g>
<g fill="none" stroke="#000" stroke-width=".19">
<path d="M99.8 14.4v20.1M78.7 24h16.1M82.8 23.6l3.5 .4-3.5 .5zM86.3 22.5v3.4M87.7 28.5h13.6M88.8 24l3.5-.4v.9zM88.8 22.5v3.4M93.2 26.2h8.1M99.3 22.7h.9l-.4 3.5zM99.8 28.5l.4 3.5h-.9zM161.2 55l3.5 .1-3.4 .8zM168.2 55.4l3.4 .5-.2 .9z"/>
<path d="M53.9 72.5l3.2-1.5-2.7 2.2zM62.8 68.1l3-1.7 .4 .8zM72.8 70.3h19.7M89 69.9l3.5 .4-3.5 .5zM92.5 68.8v3.6M92.7 75.9l2.8-2.1 .5 .7zM102.9 70.2l-10.2 5.7M152.1 66.8h26.6M161.2 66.3l3.5 .5-3.5 .4zM165.7 72.1h16.3M168.2 71.7l3.5 .4-3.5 .5zM171.7 70.6v2.9"/>
<path d="M172.7 72.1l3.5-.4v.9zM172.7 66.8l3.5-.5v.9zM172.7 65.3v8.2M87.5 113.5l3.5 .1-.1 .9zM87.5 112v1.9M40 123.7l3.5-.5v.9zM40 122.2h.1M40 123.7h95M97.2 125.3l.8 .3-1.6 3.2zM131.5 123.2l3.5 .5-3.5 .4zM135 122.2h.1M129.4 153.7l5.2 3"/>
<path d="M133.3 155.9l-1.4 3.3-.7-.5zM134.4 145l5.2 3M139.7 144l.7 .4-2.1 2.8zM141.3 142l-11 19.1M152.7 172.7v18.1M161.2 179.9l3.5-.2-3.3 1zM163.6 173.5l1.4 7.7M166.1 172.9l1.3 7.8M167.2 179.3l3.4-1.1 .1 .9zM172.7 170.6v20.2M173.1 178.2l-17.1 3M37.5 194.1l3.5-.5v.9z"/>
<path d="M37.5 192.6v7.1M37.5 194.1h100M134 193.6l3.5 .5-3.5 .4zM137.5 192.6v7.1M152.7 189.3l3.5-.4v.9zM152.7 189.3h37.6M169.2 188.9l3.5 .4-3.5 .5z"/>
</g>
<path d="M158.1 56.3a19.8 19.8 0 0 1 15.7 1.1M68.4 66a60.8 60.8 0 0 0-15.4 7.6M87.5 113.5a10.2 10.2 0 0 1 8.9 15.3" fill="none" stroke="#000" stroke-width=".35"/>
<!-- layer: S_ACHSEN -->
<g fill="none" stroke="#000" stroke-width=".26">
<path d="M87.5 22.7v6.2M87.5 30.2v1.4M87.5 32.9v6.2M87.5 40.4v1.3M87.5 43.1v6.1M27.4 123.7h4.1M32.8 123.7h1.3M35.5 123.7h4.1M40.9 123.7h1.3M43.6 123.7h4.1M49 123.7h1.4M51.7 123.7h4.1"/>
<path d="M57.1 123.7h1.4M59.8 123.7h4.1M65.2 123.7h1.4M67.9 123.7h4.1M73.4 123.7h1.3M76 123.7h4.1M81.5 123.7h1.3M84.1 123.7h4.1M89.6 123.7h1.3M92.3 123.7h4M97.7 123.7h1.3M100.4 123.7h4.1"/>
<path d="M105.8 123.7h1.3M108.5 123.7h4.1M113.9 123.7h1.3M116.6 123.7h4.1M122 123.7h1.4M124.7 123.7h4.1M130.1 123.7h1.4M132.8 123.7h4.1M138.2 123.7h1.4M140.9 123.7h4.1M146.4 123.7h1.3M149 123.7h4.1"/>
<path d="M154.5 123.7h1.3M157.1 123.7h4.1M162.6 123.7h1.3M165.3 123.7h4M170.7 123.7h1.3M173.4 123.7h4.1M178.8 123.7h.1M178.8 123.7h1.3M181.5 123.7h4.1M185.6 123.7h.1"/>
</g>
<g font-size="6.5">
<text x="73.1" y="52.4">A</text>
<text x="41.7" y="175.5">B-B</text>
<text x="135.8" y="180.7">A-A</text>
<text x="73.1" y="188.2">A</text>
<text x="26.5" y="230.9">B</text>
<text x="71" y="233.7">B</text>
</g>
<text font-size="4.7" x="15.3" y="288.4" transform="rotate(-90 15.3 288.4)">Schutzvermerk ISO 16016 beachten</text>
<text font-size="4.6" x="96.9" y="112.6" transform="rotate(60 96.9 112.6)">120°</text>
<g font-size="4.5">
<text x="78.7" y="23.1">5</text>
<text x="98.9" y="21.7" transform="rotate(-90 98.9 21.7)">4.5</text>
<text x="153.6" y="54.2" transform="rotate(-19 153.6 54.2)">10°</text>
<text x="152.1" y="65.9">16</text>
<text x="76.6" y="69.5">20</text>
<text x="179.2" y="71.3">2</text>
<text x="48.9" y="72.2" transform="rotate(-35 48.9 72.2)">6°</text>
<text x="97.9" y="72" transform="rotate(-29 97.9 72)">R3</text>
<text x="70.9" y="122.8">190</text>
<text x="133.7" y="153.5" transform="rotate(-60 133.7 153.5)">20</text>
<text x="46.2" y="181.1">1:2</text>
<text x="155.8" y="180.4" transform="rotate(-10 155.8 180.4)">5</text>
<text x="184.8" y="188.4">40</text>
<text x="83.4" y="193.2">200</text>
</g>
<g font-size="2.7">
<text x="45" y="9.4">1</text>
<text x="95" y="9.4">2</text>
<text x="145" y="9.4">3</text>
<text x="185" y="9.4">4</text>
<text x="18" y="36">A</text>
<text x="200.5" y="36.1">A</text>
<text x="18" y="86">B</text>
<text x="200.5" y="86.1">B</text>
<text x="18" y="136">C</text>
<text x="200.5" y="136.1">C</text>
<text x="18" y="186">D</text>
<text x="200.5" y="186.1">D</text>
<text x="18" y="236">E</text>
<text x="200.5" y="236.1">E</text>
<text x="18" y="278">F</text>
<text x="200.5" y="278.1">F</text>
<text x="45" y="289.4">1</text>
<text x="95" y="289.4">2</text>
<text x="145" y="289.4">3</text>
<text x="185" y="289.4">4</text>
</g>
<g font-size="2.6">
<text x="24" y="241.5">Tolerierung</text>
<text x="24.8" y="244.5">ISO 8015</text>
<text x="47" y="241.5">Allgemeintoleranzen</text>
<text x="52.5" y="244.5">ISO 2768-m</text>
<text x="82.4" y="241.5">Oberflächen</text>
<text x="83.8" y="244.5">ISO 1302</text>
<text x="113.8" y="244.5">Plexiglas</text>
<text x="143.6" y="244.5">1:2</text>
<text x="159.8" y="244.5">0.910 kg</text>
<text x="26.8" y="254.5">ECCO</text>
<text x="104.7" y="254.5">Schüttke</text>
<text x="186.4" y="254.5">A4</text>
<text x="21" y="280.9">Brandenburgische Technische Universität Cottbus</text>
<text x="118.2" y="279.5">Ring</text>
<text x="29.6" y="283.9">Lehrstuhl Konstruktion und Fertigung</text>
<text x="165.2" y="284.5">16.05.2011</text>
<text x="185.2" y="284.5">DE</text>
<text x="193.1" y="284.5">1 /1</text>
</g>
<g font-size="2">
<text x="104.4" y="239.3">Werkstoff</text>
<text x="139.4" y="239.3">Maßstab</text>
<text x="156.4" y="239.3">Gewicht</text>
<text x="20.6" y="249.3">Verantwortl. Abt.</text>
<text x="43.6" y="249.3">Technische Referenz</text>
<text x="88.6" y="249.3">Erstellt durch</text>
<text x="133.6" y="249.3">Matrikelnummer</text>
<text x="178.7" y="249.3">Format</text>
<text x="88.6" y="259.3">Dokumentenart</text>
<text x="156.6" y="259.3">Dokumentenstatus</text>
<text x="88.6" y="269.3">Titel, zusätzl. Titel</text>
<text x="156.7" y="269.3">Zeichnungsnummer</text>
<text x="157" y="279.3">Änd.</text>
<text x="162.6" y="279.3">Ausgabedatum</text>
<text x="186.2" y="279.3">Spr.</text>
<text x="194" y="279.3">Blatt</text>
</g>
</svg>
